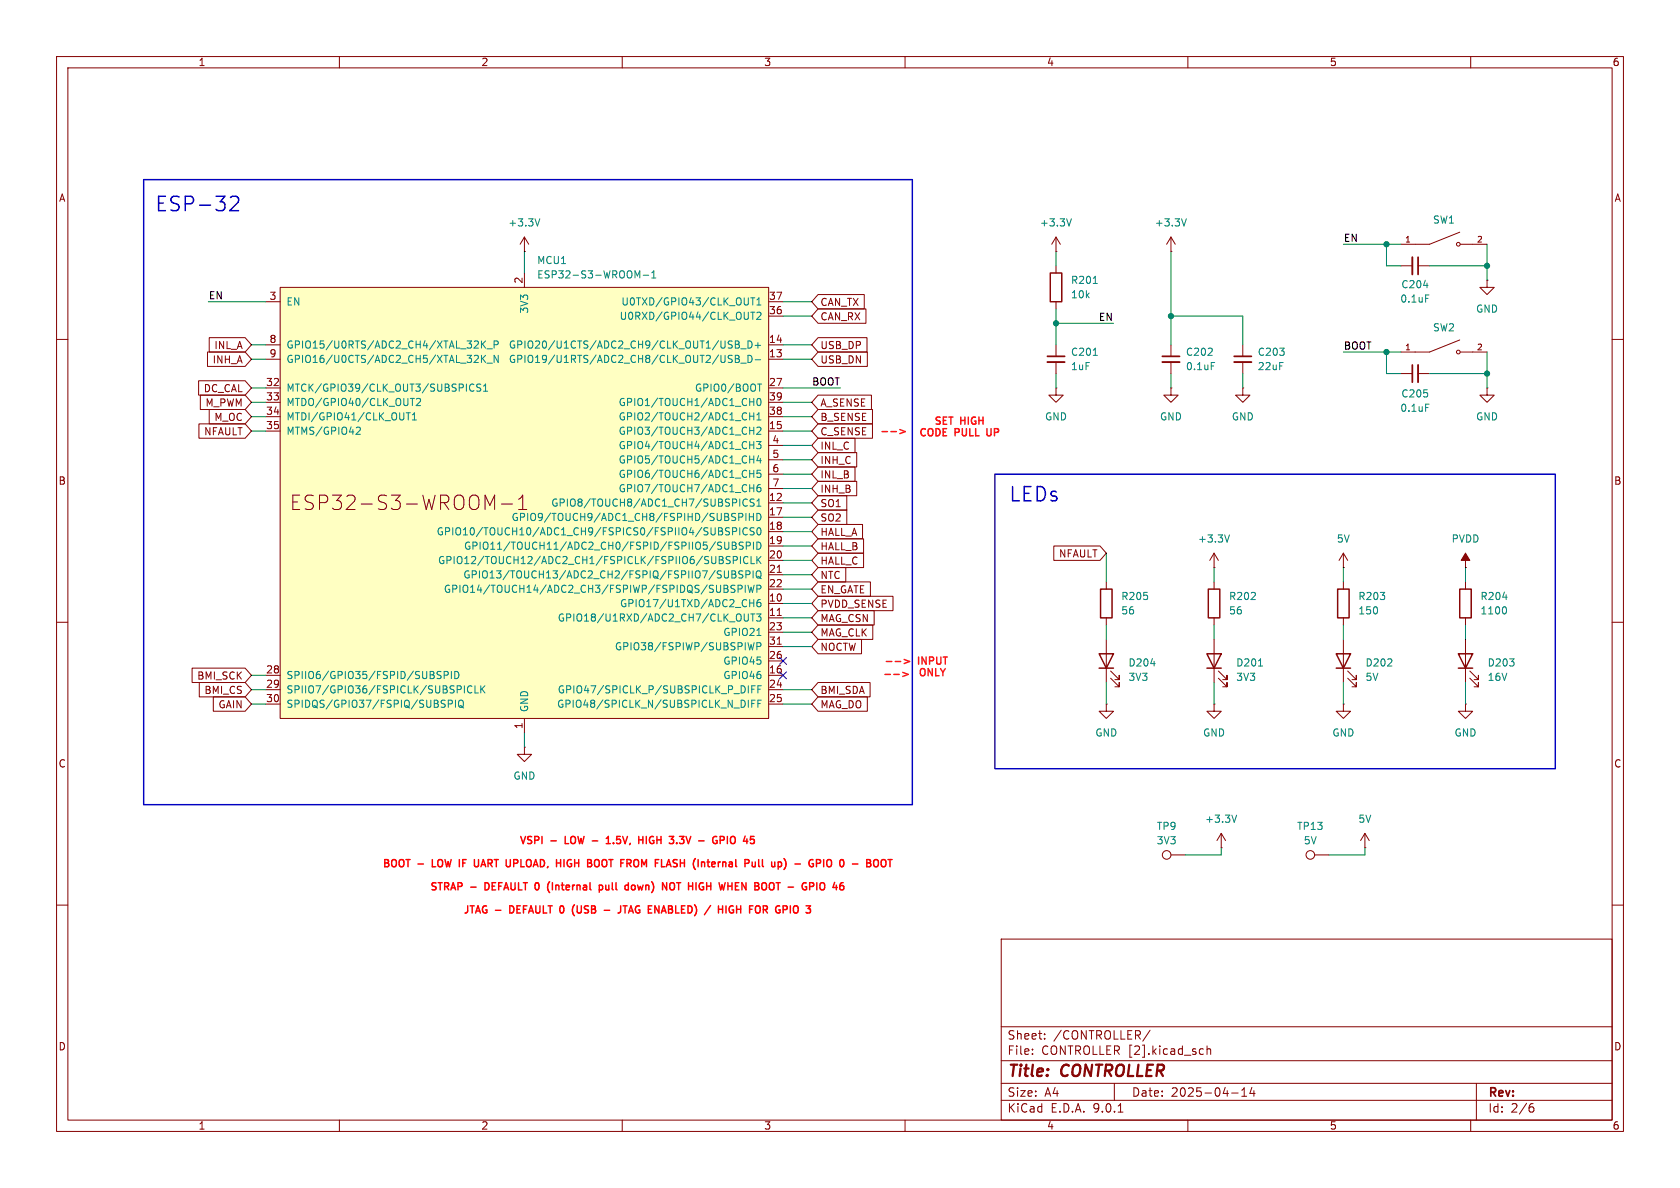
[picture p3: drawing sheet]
<svg xmlns="http://www.w3.org/2000/svg" width="297mm" height="210mm" viewBox="0 0 297 210" stroke-linecap="round" stroke-linejoin="round" font-family="sans-serif">
<g fill="none" stroke="#840000" stroke-width=".18">
<path d="M10 10h277v190h-277zM12 12h273v186h-273zM60 10v2M110 10v2M160 10v2M210 10v2M260 10v2M247.6 47h2.1M250.7 47h2M258.1 41l-5.4 2.2h-5.1M258.2 43.2h4.7M10 60h2"/>
<path d="M186.7 61v2M186.7 64v2M207 61v2M207 64v2M219.7 61v2M219.7 64v2M258.1 60.1l-5.4 2.1h-5.1M258.2 62.2h4.7M285 60h2M259.1 97.8v2.5M10 110h2M237.5 102.9v1.2"/>
<path d="M237.5 109.2v1.3M259.1 100.3h.1M259.1 102.9v1.2M259.1 109.2v1.3M285 110h2M92.7 132.1v1.3h1.3l-1.3 1.2-1.3-1.2h1.3M92.7 132.1h.1M207 151.1h2.5M215.9 149.9h.1M215.9 147.3l-.8 1.3M215.9 147.3l.8 1.3M215.9 147.3v2.6"/>
<path d="M232.4 151.1h2.5M241.3 149.9h.1M241.3 147.3l-.8 1.3M241.3 147.3l.8 1.3M241.3 147.3v2.6M10 160h2M177 166h108v32h-108zM285 160h2M60 198v2M110 198v2M160 198v2M177 194.5h108"/>
<path d="M177 191.5h108M177 187.5h108M177 181.5h108M182.5 186.3v.1M182.5 185.5v.1M184.7 183.6v.1M184.7 182.8v.1M197 191.5v3M197.7 196.6h.8M203.3 182.1l-1.3 2M210 198v2M212.3 185.4l.4 .1"/>
<path d="M212.7 186.3l-.4 .1M213.4 185.5l.2-.1 .4 .1v.9M213.4 184.9v1.5M217.7 193.2h1.2M219.5 193.8h.9M219.5 192.7l.5-.4v1.5M221.3 192.2l-.3 1.1h.9M221.7 192.8v1M260 198v2M261 191.5v6.5M270.6 195.7h.4l.2 .3-.1 .5-.5 .1M271 195.1l-.4 .1"/>
<circle cx="257.8" cy="43.2" r=".33"/>
<circle cx="257.8" cy="62.2" r=".33"/>
<circle cx="206.2" cy="151.1" r=".76"/>
<circle cx="231.6" cy="151.1" r=".76"/>
</g>
<path d="M236.5 104.1h2v5.1h-2zM258.1 104.1h2v5.1h-2z" fill="none" stroke="#840000" stroke-width=".25"/>
<path d="M251.7 50.4h.8M252 52.1h.6M193.3 62.8h.7M214.1 64.1h.6M265.7 105.6h.7M266 107.3a.79 .79 0 0 1 0 1.2M218.6 144.1l-.4 1.3" fill="none" stroke="#008484" stroke-width=".18"/>
<path d="M259.1 97.8l.7 1.3h-1.5z" fill="#840000" stroke="#840000" stroke-width=".18"/>
<path d="M250.7 45.5v3M185.2 63h3M205.5 63h3M218.2 63h3" fill="none" stroke="#840000" stroke-width=".3"/>
<path d="M249.7 45.5v3M185.2 64h3M205.5 64h3M218.2 64h3" fill="none" stroke="#840000" stroke-width=".33"/>
<path d="M49.5 50.8h86.4v76.2h-86.4z" fill="#ffffc2"/>
<g fill="none" stroke="#840000" stroke-width=".18">
<path d="M37 59.7h6.3l1.1 1.3-1.1 1.2h-6.3zM47 53.3h2.5M49.5 50.8h86.4v76.2h-86.4zM92.7 44.5h.1M92.7 41.9v2.6M92.7 48.3v2.5M92.7 41.9l-.8 1.3M92.7 41.9l.8 1.3M135.9 53.3h2.5M135.9 55.9h2.5M144.6 54.6h8.5v2.6h-8.5l-1.1-1.3zM144.6 59.7h8.7v2.5h-8.7l-1.1-1.2z"/>
<path d="M144.6 52.1h8.2v2.5h-8.2l-1.1-1.3zM186.7 44.5h.1M186.7 41.9l-.8 1.3M186.7 41.9l.8 1.3M186.7 41.9v2.6M186.7 47v1.3M186.7 53.3v1.3M207 44.5h.1M207 41.9l-.8 1.3M207 41.9l.8 1.3M207 41.9v2.6M262.9 49.5v1.3h1.3l-1.3 1.3-1.3-1.3h1.3"/>
<path d="M262.9 49.5h.1M35.1 67.3h8.2l1.1 1.3-1.1 1.3h-8.2zM35.2 74.9h8.1l1.1 1.3-1.1 1.3h-8.1zM35.4 69.8h7.9l1.1 1.3-1.1 1.3h-7.9zM36.7 62.2h6.6l1.1 1.3-1.1 1.3h-6.6zM37 72.4h6.3l1.1 1.3-1.1 1.2h-6.3zM47 61h2.5M47 63.5h2.5M47 68.6h2.5M47 71.1h2.5M47 73.7h2.5M47 76.2h2.5"/>
<path d="M135.9 61h2.5M135.9 63.5h2.5M135.9 68.6h2.5M135.9 71.1h2.5M135.9 73.7h2.5M135.9 76.2h2.5M135.9 78.7h2.5M144.6 77.5h6.6v2.5h-6.6l-1.1-1.3zM144.6 74.9h9.6v2.6h-9.6l-1.1-1.3zM144.6 62.2h8.7v2.6h-8.7l-1.1-1.3zM144.6 72.4h9.6v2.5h-9.6l-1.1-1.2zM144.6 69.8h9.5v2.6h-9.5l-1.1-1.3z"/>
<path d="M186.7 68.6v1.3h1.3l-1.3 1.2-1.3-1.2h1.3M186.7 68.6h.1M207 68.6v1.3h1.3l-1.3 1.2-1.3-1.2h1.3M207 68.6h.1M219.7 68.6v1.3h1.3l-1.3 1.2-1.3-1.2h1.3M219.7 68.6h.1M247.6 66h2.1M250.7 66h2M262.9 68.6v1.3h1.3l-1.3 1.2-1.3-1.2h1.3M262.9 68.6h.1M86.6 89.3l.8-1.8v2.6M88.7 89.1h1.9"/>
<path d="M91.7 90.1h1.4M91.7 88.3l.7-.8v2.6M135.9 81.3h2.5M135.9 83.8h2.5M135.9 86.4h2.5M135.9 88.9h2.5M135.9 91.4h2.5M135.9 94h2.5M135.9 96.5h2.5M135.9 99.1h2.5M144.6 92.7h7.9v2.6h-7.9l-1.1-1.3zM144.6 87.6h5.1v2.6h-5.1l-1.1-1.3z"/>
<path d="M144.6 82.5h6.6v2.6h-6.6l-1.1-1.3zM144.6 85.1h6.9v2.5h-6.9l-1.1-1.2zM144.6 90.2h5.1v2.5h-5.1l-1.1-1.3zM144.6 95.2h8.1v2.6h-8.1l-1.1-1.3zM144.6 80h6.9v2.6h-6.9l-1.1-1.3zM144.6 97.8h8.1v2.5h-8.1l-1.1-1.2zM186.3 96.5h8.2l1.1 1.3-1.1 1.3h-8.2zM214.6 97.8l-.7 1.3M214.6 97.8l.8 1.3M214.6 97.8v2.5M237.5 97.8l-.8 1.3M237.5 97.8l.8 1.3"/>
<path d="M237.5 97.8v2.5M34 118.1h9.3l1.1 1.3-1.1 1.3h-9.3zM47 119.4h2.5M135.9 119.4h2.5M135.9 101.6h2.5M135.9 104.1h2.5M135.9 106.7h2.5M135.9 109.2h2.5M135.9 111.8h2.5M135.9 114.3h2.5M135.9 116.8h2.5M137.4 101.2h.7"/>
<path d="M137.4 108.8h.7M137.4 113.9h.7M144.6 102.9h9.3v2.5h-9.3l-1.1-1.3zM144.6 100.3h4.9v2.6h-4.9l-1.1-1.3zM144.6 113h7.7v2.6h-7.7l-1.1-1.3zM144.6 105.4h13.3v2.6h-13.3l-1.1-1.3zM144.6 110.5h9.7v2.5h-9.7l-1.1-1.2zM144.6 107.9h9.9v2.6h-9.9l-1.1-1.3zM195.6 102.9v1.2M195.6 109.2v1.3M195.6 113v7.7M196.3 119.9l1.6 1.5v-.7v.7h-.8"/>
<path d="M196.3 118.6l1.6 1.5v-.7v.7h-.8M214.6 100.3h.1M214.6 102.9v1.2M214.6 109.2v1.3M214.6 113v7.7M215.4 119.9l1.5 1.5v-.7v.7h-.7M215.4 118.6l1.5 1.5v-.7v.7h-.7M237.5 100.3h.1M237.5 113v7.7M238.3 119.9l1.5 1.5v-.7v.7h-.8M238.3 118.6l1.5 1.5v-.7v.7h-.8M259.1 113v7.7"/>
<path d="M259.8 119.9l1.6 1.5v-.7v.7h-.8M259.8 118.6l1.6 1.5v-.7v.7h-.8M35.2 120.6h8.1l1.1 1.3-1.1 1.3h-8.1zM37.7 123.2h5.6l1.1 1.3-1.1 1.2h-5.6zM47 121.9h2.5M47 124.5h2.5M92.7 127v2.5M135.9 121.9h2.5M135.9 124.5h2.5M144.6 123.2h8.7v2.5h-8.7l-1.1-1.2zM144.6 120.6h9.2v2.6h-9.2l-1.1-1.3zM195.6 124.5v1.2h1.2l-1.2 1.3-1.3-1.3h1.3"/>
<path d="M195.6 124.5h.1M214.6 124.5v1.2h1.3l-1.3 1.3-1.2-1.3h1.2M214.6 124.5h.1M237.5 124.5v1.2h1.3l-1.3 1.3-1.3-1.3h1.3M237.5 124.5h.1M259.1 124.5v1.2h1.2l-1.2 1.3-1.3-1.3h1.3M259.1 124.5h.1"/>
</g>
<g fill="none" stroke="#008484" stroke-width=".18">
<path d="M95.4 38.7l-.4 1.2M189.4 38.7l-.4 1.2M209.7 38.7l-.4 1.2M112.7 48.8l.4-.9v1.2M113.7 48.7h1M115.2 49.1h.7M115.2 48.2l.4-.3v1.2M132.7 52.6h.7M132.7 55.2h.7M133.1 52.6v1.3M133.1 55.2v1.3M133.8 53.9h.7"/>
<path d="M133.8 53l.4-.4v1.3M133.8 55.3l.5-.1 .2 .4-.8 .9h.8M193.3 50.1h.7M63.2 75.5l.4 .1 .1 .3-.8 .9h.8M71.8 73h.7M72.2 73v1.2M72.5 70.4h.8M72.9 70.4v1.3M72.9 74.2h.7M72.9 73.3l.4-.3v1.2M73.6 70.6l.5-.2 .3 .4-.8 .9h.8M83.8 68a.6 .6 0 0 0-.9 .4 .6 .6 0 0 0 .6 .8l.3-.2"/>
<path d="M85 68l-.5-.1-.2 .1v.4l.6 .2 .1 .3-.2 .3-.5-.1M85.1 60.3v1.2M85.1 62.8v1.3M85.3 60.8l.5 .7M85.3 63.4l.5 .7M85.5 69.2h.7M85.5 68.3l.3-.4v1.3M85.8 60.3l-.7 .7M85.8 62.8l-.7 .7M86.1 61.7h1M86.1 64.2h1M87.4 60.9h.6l.1-.2-.1-.3-.6-.1v1.2"/>
<path d="M88.1 62.8v1.3l-.7-1.3v1.3M129.3 62.8l.2 .1M129.4 63.6v.4M130 60.3h.4l.3 .2-.3 .4 .3 .1v.3l-.2 .2h-.5zM130 62.8h.4l.3 .3-.3 .3 .3 .1v.3l-.2 .3h-.5zM130 60.9h.4M130 63.4h.4M131 61.7h.9M131 64.2h.9M132.2 60.3a.64 .64 0 0 1 .8 .6 .64 .64 0 0 1-.8 .6zM132.2 62.8a.64 .64 0 0 1 .8 .6 .64 .64 0 0 1-.8 .7zM132.5 71h.8"/>
<path d="M132.5 73v1.2M132.5 73.6h.8M132.5 76.1h.8M132.5 78.7h.8M133.3 70.4v1.3M133.3 73v1.2M133.3 75.5v1.3M133.3 78v1.3M133.5 61.1h1M133.5 63.6h1M133.7 78h.8l-.4 .5 .4 .2v.5l-.2 .1-.6-.1M133.8 74.2h.7"/>
<path d="M133.8 75.6l.5-.1 .2 .4-.8 .9h.8M133.8 73.3l.4-.3v1.2M133.9 67.9h.8M133.9 70.6l.2-.2a.68 .68 0 0 1 .4 .7 .68 .68 0 0 1-.4 .6l-.2-.1-.1-.4zM134 60.6v.9M134.3 67.9v1.3M252 71.4h.6M128.4 98.7l.7 .6-.3 .3h-.4M128.8 95.8v1.1l-.1 .1-.3 .1M129 93.4l-.5-.1-.2 .1v.4l.5 .2 .2 .3-.3 .3-.5-.1M129.1 98.4h-.5l-.2 .2M129.5 95.8h.4l.2 .3-.2 .3 .2 .2 .1 .3-.3 .2h-.4z"/>
<path d="M129.5 96.4h.4M129.5 94l.6-.1 .1-.2v-.3l-.7-.1v1.3M129.6 99h.6l.2-.2-.1-.3-.7-.1v1.2M130.6 91.4h.6l.1-.2v-.3l-.7-.2v1.3M130.8 93.3v1.3M130.9 98.4v1.2M131.4 95.9l-.5-.1-.2 .2v.3l.6 .3 .1 .3-.3 .2-.4-.1M131.9 90.7v1.3M131.9 96.5l.6-.1 .2-.1-.1-.3-.7-.2v1.3M132.1 88.3a.6 .6 0 0 0-.8 .5 .6 .6 0 0 0 .6 .7l.2-.1M132.1 93.4a.6 .6 0 0 0-.8 .4 .6 .6 0 0 0 .6 .8l.2-.2M132.2 98.5a.6 .6 0 0 0-.8 .4 .6 .6 0 0 0 .6 .7l.2-.1"/>
<path d="M132.5 90.7v1.3M132.5 91.4h.7M132.5 81.2h.8M132.5 83.7h.8M132.5 86.3h.8M132.8 98.4v1.2h.6M133.2 90.7v1.3M133.2 95.8v1.3M133.3 80.6v1.3M133.3 83.1v1.3M133.3 85.7v1.2M133.3 88.3l-.5-.1-.1 .1v.4l.5 .2 .1 .3-.2 .3-.5-.1"/>
<path d="M133.3 93.4l-.5-.1-.1 .1v.4l.5 .2 .1 .3-.2 .3-.5-.1M133.8 90.7a.64 .64 0 0 1 .7 .7 .64 .64 0 0 1-.7 .6zM133.8 95.8a.64 .64 0 0 1 .7 .7 .64 .64 0 0 1-.7 .6zM133.8 98.4v1.2M133.8 88.6l.4-.4v1.3M133.8 89.5h.7M133.9 93.4l.2-.1a.68 .68 0 0 1 .4 .6 .68 .68 0 0 1-.4 .7l-.2-.2-.1-.3zM134 98.9l.5 .7M134.1 80.5l-.3 .9h.8M134.4 85.7h-.4a.86 .86 0 0 0 0 1.2l.5-.1v-.4l-.2-.2h-.4l-.1 .2M134.4 81v.9M134.5 83.1h-.6l-.1 .6 .2-.1 .4 .1 .1 .2v.4l-.2 .1-.5-.1"/>
<path d="M134.5 98.4l-.7 .7M217.4 94.6l-.5 1.2M77.5 119.3l.4 .1 .1 .3-.3 .3h-.3M77.5 118.7l.5 .1M78.5 119.4l.6-.1 .2-.2-.1-.3-.7-.1v1.3M79.8 118.7v1.3M80.4 118.7a.64 .64 0 0 1 .7 .6 .64 .64 0 0 1-.7 .7zM128.8 100.9v1l-.3 .3M129.4 100.9h.4l.3 .3-.3 .3 .3 .1v.3l-.2 .3h-.5zM129.4 101.5h.4M129.9 103.5l-.4-.1-.2 .2v.3l.5 .3 .1 .3-.2 .2h-.5M130.5 104.1h.6l.1-.2-.1-.3-.6-.2v1.3"/>
<path d="M131.3 101l-.5-.1-.1 .1v.4l.5 .2 .1 .3-.2 .3-.5-.1M131.6 108.5v1.1l.2 .2 .4-.1 .1-.1v-1.1M131.7 103.4v1.3M131.9 101.6l.6-.1 .1-.2-.1-.3-.6-.1v1.3M132.2 103.4l.3 1.3 .3-.9 .2 .9 .3-1.3M132.5 106v1.3M132.5 106.6h.8M132.7 108.5h.7M133.1 108.5v1.3M133.1 100.9v1.3M133.3 106v1.3M133.3 113.6l-.3 1.3-.2-.9-.3 .9"/>
<path d="M133.7 101.1l.3-.2a.43 .43 0 0 1 .5 .4v.5a.42 .42 0 0 1-.4 .4 .42 .42 0 0 1-.4-.4zM133.7 108.5h.8l-.4 .5 .4 .1v.6l-.2 .1-.6-.1M133.8 104.1h.6l.1-.2v-.3l-.7-.2v1.3M133.8 114.3l.6-.1 .1-.2v-.3l-.7-.1v1.3M133.8 112.3h.7M133.9 101.9l.7 .4M134.4 106l-.4 .1a.86 .86 0 0 0 0 1.2l.5-.2v-.4l-.2-.2h-.4l-.1 .2M203.4 117.3h.8M222.5 117.7h.7M79.3 124.4h.6l.1-.2-.1-.3-.6-.1v1.2M80.5 123.8v1.2M81.1 124l.3-.2a.43 .43 0 0 1 .5 .4v.4a.42 .42 0 0 1-.4 .5 .42 .42 0 0 1-.4-.5z"/>
<path d="M81.3 124.7l.7 .5M82.1 121.2v1.3M83.4 121.4a.6 .6 0 0 0-.8 .4 .6 .6 0 0 0 .6 .7l.2-.1M84 121.2v1.3h.6M85 121.2v1.3M85.2 121.8l.5 .7M85.7 121.2l-.7 .8M132.3 121.2v1.3M132.3 123.8v1.2M132.9 121.8h.4M132.9 124.4h.4M133.5 121.2h-.6v1.3"/>
<path d="M133.5 123.8h-.6v1.2M134 121.8h.4M134 124.4h.4M134.6 121.2h-.6v1.3M134.6 123.8h-.6v1.2"/>
</g>
<path d="M185.7 48.3h2v5h-2zM194.3 115.6h2.5l-1.2 2.5zM194.3 118.1h2.5M194.6 104.1h2v5.1h-2zM213.4 115.6h2.5l-1.3 2.5zM213.4 118.1h2.5M213.6 104.1h2v5.1h-2zM236.2 115.6h2.6l-1.3 2.5zM236.2 118.1h2.6M257.8 115.6h2.5l-1.2 2.5zM257.8 118.1h2.5" fill="none" stroke="#840000" stroke-width=".25"/>
<path d="M249.7 64.5v3.1" fill="none" stroke="#840000" stroke-width=".3"/>
<path d="M250.7 64.5v3.1" fill="none" stroke="#840000" stroke-width=".33"/>
<g fill="none" stroke="#008400" stroke-width=".18">
<path d="M36.8 53.3h10.2M92.7 44.5v3.8M138.4 55.9h5.1M138.4 53.3h5.1M186.7 44.5v2.5M186.7 54.6v6.4M186.7 57.2h10.1M207 55.9h12.7v5.1M207 44.5v16.5M237.5 43.2h10.1M245.1 43.2v3.8h2.5M252.7 47h10.2"/>
<path d="M262.9 43.2v6.3M44.4 63.5h2.6M44.4 76.2h2.6M44.4 71.1h2.6M44.4 73.7h2.6M44.4 61h2.6M44.4 68.6h2.6M138.4 63.5h5.1M138.4 78.7h5.1M138.4 76.2h5.1M138.4 71.1h5.1M138.4 73.7h5.1"/>
<path d="M138.4 61h5.1M138.4 68.6h10.2M186.7 66v2.6M207 66v2.6M219.7 66v2.6M237.5 62.2h10.1M245.1 62.2v3.8h2.5M252.7 66h10.2M262.9 62.2v6.4M138.4 88.9h5.1M138.4 83.8h5.1M138.4 81.3h5.1"/>
<path d="M138.4 94h5.1M138.4 96.5h5.1M138.4 99.1h5.1M138.4 86.4h5.1M138.4 91.4h5.1M195.6 97.8v5.1M44.4 119.4h2.6M138.4 109.2h5.1M138.4 114.3h5.1M138.4 111.8h5.1M138.4 101.6h5.1M138.4 106.7h5.1"/>
<path d="M138.4 104.1h5.1M195.6 110.5v2.5M214.6 100.3v2.6M214.6 110.5v2.5M237.5 100.3v2.6M237.5 110.5v2.5M259.1 100.3v2.6M259.1 110.5v2.5M44.4 124.5h2.6M44.4 121.9h2.6M92.7 129.5v2.6M138.4 124.5h5.1"/>
<path d="M138.4 121.9h5.1M195.6 120.7v3.8M214.6 120.7v3.8M237.5 120.7v3.8M259.1 120.7v3.8M215.9 149.9v1.2h-6.4M241.3 149.9v1.2h-6.4"/>
</g>
<path d="M137.8 116.2l1.2 1.2M137.8 118.8l1.2 1.2M139 116.2l-1.2 1.2M139 118.8l-1.2 1.2" fill="none" stroke="#000084" stroke-width=".18"/>
<path d="M155.9 76.3h1M157.5 76.3h1M159.1 75.9l.9 .4-.9 .4M156.4 119.2h1M156.7 116.9h1M158 119.2h1M158.3 116.9h.9M159.6 118.9l1 .3-1 .4M159.8 116.6l1 .3-1 .4" fill="none" stroke="#ff1619" stroke-width=".25"/>
<g fill="none" stroke="#f00" stroke-width=".25">
<path d="M84.6 151.9v1.1l-.1 .2h-.4M97.1 157.7l.1 .1M97.2 155.9h-.1M97.7 156v1.3M100.5 152l-.2 .5 .2 .7M101.6 159.9l-.1 .1M105.8 152a.9 .9 0 0 1 0 1.2M105.9 156.5v1.2M105.9 156.5h.4l.2 .2-.1 .5h-.5M107.1 156.5v.6l.4 .2M107.2 149.1h.7M107.2 148.2l.3-.3v1.2"/>
<path d="M111.7 156.5h.4l.2 .2v.4l-.2 .2-.4-.1-.1-.1zM112.4 151.9l.4 .2M112.8 153l-.4 .2M112.9 148.5h.8M113.7 147.9v1.2M114.3 147.9v1.2M118.7 156a.43 .43 0 0 1 .5 .5v.4a.43 .43 0 0 1-.5 .4M119 153.2h.5M119.5 151.9h-.3l-.2 .3 .1 .3 .4 .1M119.6 156h.7M120.1 149l.6 .1M120.1 147.9h.8"/>
<path d="M126.3 152.4l.1 .3-.6 .1M126.4 153.2h-.1M126.7 147.9h-.5l-.2 .5M127.3 148.5h.6l.1-.2v-.3l-.7-.1v1.2M128.6 147.9v1.2M130 157.3h.6M130 156h.6M130 156.6h.4M134.8 151.9v1.1l.2 .2M137.2 156h.7M138.6 151.8h.1M140.5 152.7h1"/>
<path d="M143.6 156l.3 .3-.1 .3-.2 .1M144.4 156v1.3M144.9 156.9v-.4a.42 .42 0 0 1 .5-.5 .42 .42 0 0 1 .4 .5l-.1 .6-.2 .2M145.6 151.9v1.3M146.2 152.8v-.4a.42 .42 0 0 1 .4-.5 .42 .42 0 0 1 .4 .5v.4M149.1 152.2l-.2-.3a.68 .68 0 0 0-.5 .7 .68 .68 0 0 0 .5 .6l.2-.2M154.5 153l.2 .2h.4M155.1 152l-.4-.1-.2 .2M157 151.9h.7M157.3 151.9v1.3M101.5 161.8l.1 .1M102 160.1v1.1l.2 .1"/>
<path d="M106.8 160.9h1M109.7 160.1v.9M110.1 160.1h.8M110.5 160.1v1.3M111.2 161h.6M111.5 160.1l-.4 1.3M127 160.7h.7M129.3 160.1l.3 .1M129.4 160.9h.3v.4l-.4 .1M130.2 160.7h.7M130.2 160.1v1.3"/>
</g>
<path d="M25.4 31.8h135.9v110.4h-135.9zM40.7 34.9l.4-.2h.6a.69 .69 0 0 1 .4 1.1l-1.5 1.4h1.6M175.9 83.8h99.1v52.1h-99.1z" fill="none" stroke="#0000c2" stroke-width=".25"/>
<g fill="#008400" stroke="#008400" stroke-width=".18">
<circle cx="245.1" cy="62.2" r=".46"/>
<circle cx="245.1" cy="43.2" r=".46"/>
<circle cx="262.9" cy="66" r=".46"/>
<circle cx="207" cy="55.9" r=".46"/>
<circle cx="262.9" cy="47" r=".46"/>
<circle cx="186.7" cy="57.2" r=".46"/>
</g>
<g font-size="3.5" fill="#0000c2">
<text x="27.3" y="37.7">ESP-32</text>
<text x="178.3" y="89">LEDs</text>
</g>
<text font-size="3.5" fill="#840000" x="51.2" y="90.4">ESP32-S3-WROOM-1</text>
<g font-size="2.8" fill="#840000">
<text x="178" y="190.9">Title:</text>
<text x="187.7" y="190.9">CONTROLLER</text>
</g>
<g font-size="2.1" fill="#840000">
<text x="178" y="184">Sheet:</text>
<text x="186.2" y="184">/CONTROLLER/</text>
<text x="178" y="186.7">File:</text>
<text x="184.1" y="186.7">CONTROLLER [2].kicad_sch</text>
<text x="178" y="196.9">KiCad</text>
<text x="178" y="194.1">Size:</text>
<text x="184.7" y="194.1">A4</text>
<text x="185.7" y="196.9">E.D.A.</text>
<text x="193.3" y="196.9">9.0.1</text>
<text x="200" y="194.1">Date:</text>
<text x="207" y="194.1">2025-04-14</text>
<text x="263" y="194.3">Rev:</text>
<text x="263" y="196.9">Id:</text>
<text x="267.1" y="196.9">2/6</text>
</g>
<g font-size="1.8" fill="#840000">
<text x="35" y="11.9">1</text>
<text x="85" y="11.9">2</text>
<text x="135" y="11.9">3</text>
<text x="185" y="11.9">4</text>
<text x="235" y="11.9">5</text>
<text x="285" y="11.9">6</text>
<text x="10.3" y="35.9">A</text>
<text x="285.3" y="35.9">A</text>
<text x="47.6" y="53.1">3</text>
<text x="92.5" y="50.2" transform="rotate(-90 92.5 50.2)">2</text>
<text x="135.8" y="53.1">37</text>
<text x="135.8" y="55.6">36</text>
<text x="144.9" y="56.8">CAN_RX</text>
<text x="144.9" y="54.3">CAN_TX</text>
<text x="37.5" y="64.5">INH_A</text>
<text x="37.8" y="61.9">INL_A</text>
<text x="47.6" y="60.7">8</text>
<text x="47.6" y="63.2">9</text>
<text x="135.8" y="60.7">14</text>
<text x="135.8" y="63.2">13</text>
<text x="144.9" y="61.9">USB_DP</text>
<text x="144.9" y="64.5">USB_DN</text>
<text x="35.9" y="69.5">DC_CAL</text>
<text x="46.9" y="68.3">32</text>
<text x="46.9" y="70.9">33</text>
<text x="135.8" y="68.3">27</text>
<text x="135.8" y="70.9">39</text>
<text x="36" y="77.2">NFAULT</text>
<text x="36.2" y="72.1">M_PWM</text>
<text x="37.8" y="74.6">M_OC</text>
<text x="46.9" y="73.4">34</text>
<text x="46.9" y="75.9">35</text>
<text x="135.8" y="73.4">38</text>
<text x="135.8" y="75.9">15</text>
<text x="144.9" y="77.2">C_SENSE</text>
<text x="144.9" y="74.6">B_SENSE</text>
<text x="144.9" y="72.1">A_SENSE</text>
<text x="136.5" y="78.5">4</text>
<text x="136.5" y="81">5</text>
<text x="136.5" y="83.6">6</text>
<text x="144.9" y="79.7">INL_C</text>
<text x="144.9" y="82.2">INH_C</text>
<text x="10.3" y="85.9">B</text>
<text x="135.8" y="88.6">12</text>
<text x="136.5" y="86.1">7</text>
<text x="144.9" y="89.9">SO1</text>
<text x="144.9" y="84.8">INL_B</text>
<text x="144.9" y="87.3">INH_B</text>
<text x="285.3" y="85.9">B</text>
<text x="135.8" y="91.2">17</text>
<text x="135.8" y="93.7">18</text>
<text x="144.9" y="94.9">HALL_A</text>
<text x="144.9" y="92.4">SO2</text>
<text x="135.8" y="96.3">19</text>
<text x="135.8" y="98.8">20</text>
<text x="135.8" y="101.3">21</text>
<text x="144.9" y="97.5">HALL_B</text>
<text x="144.9" y="100">HALL_C</text>
<text x="187.1" y="98.7">NFAULT</text>
<text x="135.8" y="103.9">22</text>
<text x="135.8" y="106.4">10</text>
<text x="144.9" y="105.1">EN_GATE</text>
<text x="144.9" y="102.6">NTC</text>
<text x="144.9" y="107.6">PVDD_SENSE</text>
<text x="135.8" y="109">11</text>
<text x="135.8" y="111.5">23</text>
<text x="144.9" y="112.7">MAG_CLK</text>
<text x="144.9" y="110.2">MAG_CSN</text>
<text x="46.9" y="119.1">28</text>
<text x="135.8" y="114">31</text>
<text x="135.8" y="116.6">26</text>
<text x="135.8" y="119.1">16</text>
<text x="144.9" y="115.3">NOCTW</text>
<text x="34.8" y="120.3">BMI_SCK</text>
<text x="36" y="122.9">BMI_CS</text>
<text x="38.5" y="125.4">GAIN</text>
<text x="46.9" y="121.7">29</text>
<text x="46.9" y="124.2">30</text>
<text x="135.8" y="121.7">24</text>
<text x="135.8" y="124.2">25</text>
<text x="144.9" y="125.4">MAG_DO</text>
<text x="144.9" y="122.9">BMI_SDA</text>
<text x="92.5" y="129" transform="rotate(-90 92.5 129)">1</text>
<text x="10.3" y="135.9">C</text>
<text x="285.3" y="135.9">C</text>
<text x="10.3" y="185.9">D</text>
<text x="285.3" y="185.9">D</text>
<text x="35" y="199.9">1</text>
<text x="85" y="199.9">2</text>
<text x="135" y="199.9">3</text>
<text x="185" y="199.9">4</text>
<text x="235" y="199.9">5</text>
<text x="285" y="199.9">6</text>
</g>
<g font-size="1.8" fill="#008484">
<text x="89.8" y="40.2">+3.3V</text>
<text x="183.7" y="40.2">+3.3V</text>
<text x="204.1" y="40.2">+3.3V</text>
<text x="253.2" y="39.7">SW1</text>
<text x="94.9" y="46.9">MCU1</text>
<text x="94.9" y="49.4">ESP32-S3-WROOM-1</text>
<text x="189.2" y="50.4">R201</text>
<text x="189.2" y="52.9">10k</text>
<text x="247.5" y="53.7">0.1uF</text>
<text x="247.6" y="51.2">C204</text>
<text x="50.5" y="54.2">EN</text>
<text x="93.6" y="55.5" transform="rotate(-90 93.6 55.5)">3V3</text>
<text x="109.5" y="56.7">U0RXD/GPIO44/CLK_OUT2</text>
<text x="109.8" y="54.2">U0TXD/GPIO43/CLK_OUT1</text>
<text x="253.2" y="58.8">SW2</text>
<text x="260.9" y="55.5">GND</text>
<text x="50.5" y="61.8">GPIO15/U0RTS/ADC2_CH4/XTAL_32K_P</text>
<text x="50.5" y="64.4">GPIO16/U0CTS/ADC2_CH5/XTAL_32K_N</text>
<text x="89.9" y="61.8">GPIO20/U1CTS/ADC2_CH9/CLK_OUT1/USB_D+</text>
<text x="89.9" y="64.4">GPIO19/U1RTS/ADC2_CH8/CLK_OUT2/USB_D-</text>
<text x="189.2" y="63.1">C201</text>
<text x="189.2" y="65.6">1uF</text>
<text x="209.6" y="63.1">C202</text>
<text x="209.6" y="65.6">0.1uF</text>
<text x="222.3" y="63.1">C203</text>
<text x="222.3" y="65.6">22uF</text>
<text x="50.5" y="69.4">MTCK/GPIO39/CLK_OUT3/SUBSPICS1</text>
<text x="50.5" y="72">MTDO/GPIO40/CLK_OUT2</text>
<text x="109.3" y="72">GPIO1/TOUCH1/ADC1_CH0</text>
<text x="122.8" y="69.4">GPIO0/BOOT</text>
<text x="247.6" y="70.5">C205</text>
<text x="50.5" y="74.5">MTDI/GPIO41/CLK_OUT1</text>
<text x="50.5" y="77.1">MTMS/GPIO42</text>
<text x="109.3" y="74.5">GPIO2/TOUCH2/ADC1_CH1</text>
<text x="109.3" y="77.1">GPIO3/TOUCH3/ADC1_CH2</text>
<text x="184.7" y="74.5">GND</text>
<text x="205" y="74.5">GND</text>
<text x="217.7" y="74.5">GND</text>
<text x="247.5" y="73">0.1uF</text>
<text x="260.9" y="74.5">GND</text>
<text x="109.3" y="79.6">GPIO4/TOUCH4/ADC1_CH3</text>
<text x="109.3" y="82.1">GPIO5/TOUCH5/ADC1_CH4</text>
<text x="97.4" y="89.8">GPIO8/TOUCH8/ADC1_CH7/SUBSPICS1</text>
<text x="109.3" y="84.7">GPIO6/TOUCH6/ADC1_CH5</text>
<text x="109.3" y="87.2">GPIO7/TOUCH7/ADC1_CH6</text>
<text x="77.1" y="94.8">GPIO10/TOUCH10/ADC1_CH9/FSPICS0/FSPIIO4/SUBSPICS0</text>
<text x="90.3" y="92.3">GPIO9/TOUCH9/ADC1_CH8/FSPIHD/SUBSPIHD</text>
<text x="77.3" y="99.9">GPIO12/TOUCH12/ADC2_CH1/FSPICLK/FSPIIO6/SUBSPICLK</text>
<text x="81.9" y="97.4">GPIO11/TOUCH11/ADC2_CH0/FSPID/FSPIIO5/SUBSPID</text>
<text x="211.7" y="96.1">+3.3V</text>
<text x="236.2" y="96.1">5V</text>
<text x="256.5" y="96.1">PVDD</text>
<text x="78.4" y="105">GPIO14/TOUCH14/ADC2_CH3/FSPIWP/FSPIDQS/SUBSPIWP</text>
<text x="81.8" y="102.5">GPIO13/TOUCH13/ADC2_CH2/FSPIQ/FSPIIO7/SUBSPIQ</text>
<text x="109.5" y="107.5">GPIO17/U1TXD/ADC2_CH6</text>
<text x="198.1" y="106.3">R205</text>
<text x="217.2" y="106.3">R202</text>
<text x="240" y="106.3">R203</text>
<text x="261.6" y="106.3">R204</text>
<text x="98.5" y="110.1">GPIO18/U1RXD/ADC2_CH7/CLK_OUT3</text>
<text x="127.8" y="112.6">GPIO21</text>
<text x="198.1" y="108.8">56</text>
<text x="217.2" y="108.8">56</text>
<text x="240" y="108.8">150</text>
<text x="261.6" y="108.8">1100</text>
<text x="108.6" y="115.2">GPIO38/FSPIWP/SUBSPIWP</text>
<text x="127.8" y="117.7">GPIO45</text>
<text x="199.4" y="118">D204</text>
<text x="218.4" y="118">D201</text>
<text x="241.3" y="118">D202</text>
<text x="262.9" y="118">D203</text>
<text x="50.5" y="120.2">SPIIO6/GPIO35/FSPID/SUBSPID</text>
<text x="50.5" y="122.8">SPIIO7/GPIO36/FSPICLK/SUBSPICLK</text>
<text x="50.5" y="125.3">SPIDQS/GPIO37/FSPIQ/SUBSPIQ</text>
<text x="93.6" y="126" transform="rotate(-90 93.6 126)">GND</text>
<text x="98.4" y="125.3">GPIO48/SPICLK_N/SUBSPICLK_N_DIFF</text>
<text x="98.5" y="122.8">GPIO47/SPICLK_P/SUBSPICLK_P_DIFF</text>
<text x="127.8" y="120.2">GPIO46</text>
<text x="199.4" y="120.6">3V3</text>
<text x="218.4" y="120.6">3V3</text>
<text x="241.3" y="120.6">5V</text>
<text x="262.9" y="120.6">16V</text>
<text x="193.5" y="130.4">GND</text>
<text x="212.6" y="130.4">GND</text>
<text x="235.5" y="130.4">GND</text>
<text x="257" y="130.4">GND</text>
<text x="90.7" y="138">GND</text>
<text x="204.4" y="149.5">3V3</text>
<text x="204.4" y="146.9">TP9</text>
<text x="213" y="145.6">+3.3V</text>
<text x="229.2" y="146.9">TP13</text>
<text x="230.4" y="149.5">5V</text>
<text x="240" y="145.6">5V</text>
</g>
<g font-size="1.8">
<text x="237.5" y="42.8">EN</text>
<text x="36.8" y="53">EN</text>
<text x="194.2" y="56.8">EN</text>
<text x="237.5" y="61.9">BOOT</text>
<text x="143.5" y="68.2">BOOT</text>
</g>
<g font-size="1.8" fill="#ff050f">
<text x="162.3" y="77.5">CODE</text>
<text x="165" y="75.4">SET</text>
<text x="168.8" y="77.5">PULL</text>
<text x="169.8" y="75.4">HIGH</text>
<text x="174.9" y="77.5">UP</text>
</g>
<g font-size="1.8" fill="#ff121a">
<text x="161.8" y="117.9">INPUT</text>
<text x="162.2" y="119.9">ONLY</text>
</g>
<g font-size="1.8" fill="#f00">
<text x="91.7" y="149.6">VSPI</text>
<text x="97.3" y="149.6">-</text>
<text x="100.4" y="149.6">LOW -</text>
<text x="108.7" y="149.6">1.5V,</text>
<text x="114.9" y="149.6">HIGH</text>
<text x="120.9" y="149.6">3.3V</text>
<text x="126.5" y="149.6">-</text>
<text x="129.6" y="149.6">GPIO</text>
<text x="67.5" y="153.7">BOOT</text>
<text x="73.8" y="153.7">-</text>
<text x="76.9" y="153.7">LOW IF</text>
<text x="85.3" y="153.7">UART UPLOAD,</text>
<text x="100.9" y="153.7">HIGH</text>
<text x="106.9" y="153.7">BOOT</text>
<text x="113.3" y="153.7">FROM</text>
<text x="119.9" y="153.7">FLASH</text>
<text x="127.1" y="153.7">(Internal</text>
<text x="136.7" y="153.7">Pull</text>
<text x="142" y="153.7">up)</text>
<text x="146.6" y="153.7">-</text>
<text x="149.6" y="153.7">GPIO</text>
<text x="155.6" y="153.7">0</text>
<text x="75.9" y="157.8">STRAP</text>
<text x="81.8" y="161.8">JTAG -</text>
<text x="83.2" y="157.8">-</text>
<text x="86.2" y="157.8">DEFAULT 0</text>
<text x="90.6" y="161.8">DEFAULT 0</text>
<text x="98.3" y="157.8">(Internal</text>
<text x="102.7" y="161.8">(USB</text>
<text x="107.9" y="157.8">pull</text>
<text x="108.8" y="161.8">-</text>
<text x="111.9" y="161.8">JTAG ENABLED)</text>
<text x="113" y="157.8">down)</text>
<text x="120.1" y="157.8">NOT</text>
<text x="125.2" y="157.8">HIGH</text>
<text x="128.2" y="161.8">/</text>
<text x="131" y="161.8">HIGH</text>
<text x="131.2" y="157.8">WHEN</text>
<text x="137" y="161.8">FOR</text>
<text x="138" y="157.8">BOOT</text>
<text x="142.2" y="161.8">GPIO</text>
<text x="144.4" y="157.8">-</text>
<text x="147.4" y="157.8">GPIO</text>
</g>
<g font-size="1.4" fill="#840000">
<text x="248.3" y="42.9">1</text>
<text x="261" y="42.9">2</text>
<text x="248.3" y="62">1</text>
<text x="261" y="62">2</text>
</g>
</svg>
